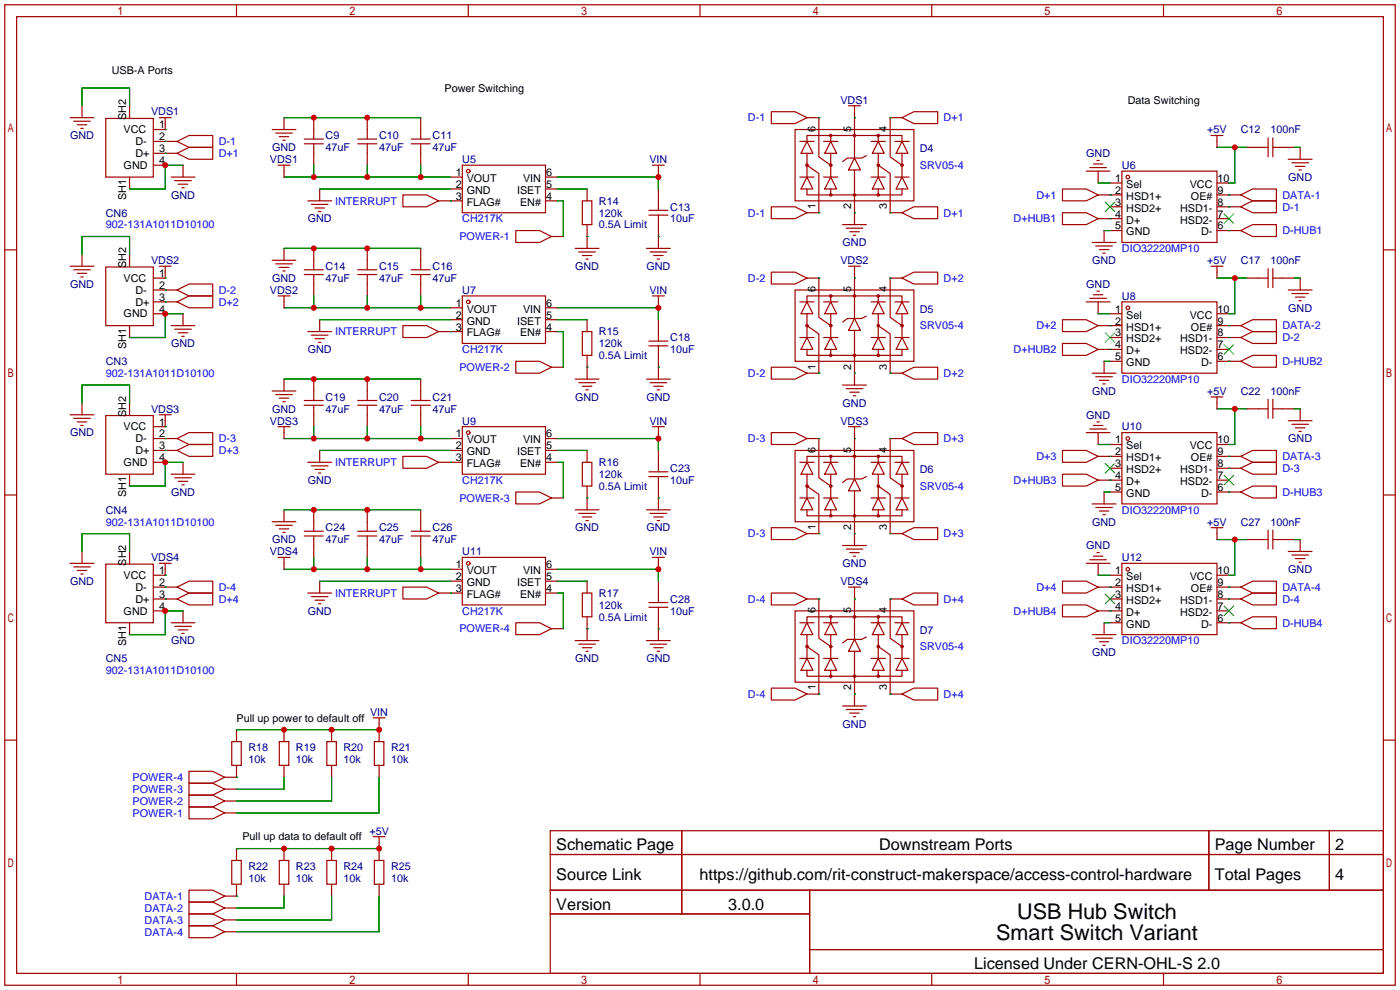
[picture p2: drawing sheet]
<svg xmlns="http://www.w3.org/2000/svg" width="299mm" height="212mm" viewBox="0 0 299 212" stroke-linecap="round" stroke-linejoin="round" font-family="sans-serif">
<g fill="none" stroke="#a10000" stroke-width=".25">
<path d="M1 1h297.2v209.6h-297.2zM3.6 3.6h292.1v204.4h-292.1zM50.5 1v2.6M100.1 1v2.6M149.6 1v2.6M199.1 1v2.6M248.7 1v2.6M15 25.1h5.1M15.7 25.9h3.6M16.5 26.7h2M17.3 27.4h.5M17.5 22.6v2.5"/>
<path d="M22.6 25.3h10.2v12.5h-10.2zM27.7 22.6v2.5M27.7 37.8v2.6M32.8 30.2h5M32.8 32.8h5M32.8 35.3h2.5M34 25.1h2.6M35.3 25.1v2.6h-2.5M36.6 37.8h5.1M37.3 38.6h3.6M37.8 30.2l2.6-1.2h5.1v2.5h-5.1zM37.8 32.8l2.6-1.3h5.1v2.5h-5.1z"/>
<path d="M38.1 39.4h2M39.1 35.3v2.5M58.2 27.7h5M58.9 28.4h3.6M59.4 35.3h2.6M59.7 29.2h2M60.5 30h.5M60.7 25.1v2.6M60.7 35.3v2.5M65 30.7h4.1M65 29.7h4.1M67.1 25.1v4.6"/>
<path d="M67.1 30.7v4.6M76.5 30.7h4M76.5 29.7h4M78.5 25.1v4.6M78.5 30.7v4.6M87.9 30.7h4M87.9 29.7h4M89.9 25.1v4.6M89.9 30.7v4.6M96.3 37.8h2.5M98.8 35.3h17.8v10.2h-17.8zM116.6 37.8h2.5"/>
<path d="M139.4 35.3h2.6M140.7 35.3v2.5M164.8 23.9h5.1l2.6 1.2-2.6 1.3h-5.1zM169.9 27.7h25.4v15.2h-25.4zM170.9 30.2h3.1M170.9 37.8h3.1M172.5 30.2l1.2 2.6h-2.5zM172.5 37.8l1.2 2.6h-2.5zM172.5 30.2v-1.2h20.3v1.2M172.5 35.3l2.5 1.8v8.4h-2.5M172.5 25.1h2.5v8.4l2.5 1.8M172.5 32.8v5"/>
<path d="M176 30.2h3.1M176 37.8h3.1M177.5 37.8l1.3 2.6h-2.5zM177.5 30.2l1.3 2.6h-2.5zM177.5 29v1.2M177.5 32.8v5M181.4 22.6h2.5M182.6 33.8l1.3 2.5h-2.5zM182.6 22.6v11.2M182.6 36.3v11.7M185.2 33.3l-1.1 .5h-3l-1 .7M186.2 30.2h3"/>
<path d="M186.2 37.8h3M187.7 37.8l1.3 2.6h-2.6zM187.7 30.2l1.3 2.6h-2.6zM187.7 35.3l2.5 1.8v8.4h2.6M187.7 29v1.2M187.7 32.8v5M191.3 30.2h3M191.3 37.8h3M192.8 30.2l1.3 2.6h-2.6zM192.8 37.8l1.3 2.6h-2.6zM192.8 25.1h-2.6v8.4l2.6 1.8M192.8 25.1l2.5-1.2h5.1v2.5h-5.1z"/>
<path d="M192.8 32.8v5M232.2 36.6h5M232.9 35.8h3.6M233.7 35.1h2M234.4 34.3h.5M234.7 36.6v2.5M237.2 39.1h2.6M239.8 36.6h20.3v15.2h-20.3zM258.8 29h2.6M260.1 39.1h2.5M260.1 29v2.5M266.4 31.5h4.6"/>
<path d="M271 29.5v4M272 29.5v4M272 31.5h4.6M275.3 34h5.1M276.1 34.8h3.6M276.9 35.6h2M277.6 36.3h.5M277.9 31.5v2.5M1 53.4h2.6M15 56.9h5.1M15.7 57.7h3.6M16.5 58.4h2"/>
<path d="M17.3 59.2h.5M17.5 54.4v2.5M22.6 57.1h10.2v12.5h-10.2zM27.7 54.4v2.5M34 56.9h2.6M35.3 56.9v2.5h-2.5M38.9 40.1h.5M58.2 55.6h5M58.9 56.4h3.6M59.7 57.2h2M60.5 57.9h.5M60.7 53.1v2.5"/>
<path d="M65 57.7h4.1M65 58.7h4.1M65.8 42.9h5.1M66.5 43.7h3.6M67.1 53.1v4.6M67.1 58.7v4.5M67.3 44.4h2M68.1 45.2h.5M68.3 40.4v2.5M76.5 57.7h4M76.5 58.7h4M78.5 53.1v4.6"/>
<path d="M78.5 58.7v4.5M86.1 41.7h5.1l2.5 1.2-2.5 1.3h-5.1zM87.9 57.7h4M87.9 58.7h4M89.9 53.1v4.6M89.9 58.7v4.5M93.7 42.9h5.1M96.3 40.4h2.5M110.2 49.3h5.1l2.6 1.2-2.6 1.3h-5.1zM116.6 40.4h2.5M116.6 42.9h2.5M117.9 50.5h2.5"/>
<path d="M122.9 53.1h5.1M123.7 53.8h3.6M124.5 42.9h2v5.1h-2zM124.5 54.6h2M125.2 55.4h.5M125.5 40.4v2.5M125.5 48v5.1M138.2 53.1h5.1M138.7 46h4M138.7 45h4M138.9 53.8h3.6M139.7 54.6h2"/>
<path d="M140.5 55.4h.5M140.7 40.4v4.6M140.7 46v7.1M164.8 44.2h5.1l2.6 1.3-2.6 1.2h-5.1zM164.8 58.2h5.1l2.6 1.2-2.6 1.3h-5.1zM172.5 40.4v1.3h20.3v-1.3M172.5 59.4h2.5v8.4l2.5 1.8M177.5 40.4v1.3M180.1 48h5.1M180.8 48.8h3.6M181.4 56.9h2.5M181.6 49.5h2"/>
<path d="M182.4 50.3h.5M182.6 56.9v11.2M187.7 40.4v1.3M192.8 45.5l2.5-1.3h5.1v2.5h-5.1zM192.8 59.4h-2.6v8.4l2.6 1.8M192.8 59.4l2.5-1.2h5.1v2.5h-5.1zM227.1 40.4h5.1l2.5 1.3-2.5 1.2h-5.1zM227.1 45.5h5.1l2.5 1.2-2.5 1.3h-5.1zM233.4 51.8h5.1M234.2 52.6h3.5M234.7 41.7h5.1M234.7 46.7h5.1"/>
<path d="M234.9 53.3h2.1M235.7 54.1h.5M236 49.3v2.5M237.2 44.2h2.6M237.2 49.3h2.6M258.8 56.9h2.6M260.1 41.7h5.1M260.1 44.2h5.1M260.1 46.7h2.5M260.1 49.3h5.1M260.1 56.9v2.5M265.2 41.7l2.5-1.3h5.1v2.5h-5.1z"/>
<path d="M265.2 44.2l2.5-1.3h5.1v2.6h-5.1zM265.2 49.3l2.5-1.3h5.1v2.5h-5.1zM266.4 59.4h4.6M271 57.4v4.1M272 59.4h4.6M272 57.4v4.1M277.9 59.4v2.6M295.7 53.4h2.5M27.7 69.6v2.5M32.8 62h5M32.8 64.5h5M32.8 67.1h2.5"/>
<path d="M36.6 69.6h5.1M37.3 70.4h3.6M37.8 62l2.6-1.3h5.1v2.5h-5.1zM37.8 64.5l2.6-1.3h5.1v2.6h-5.1zM38.1 71.1h2M38.9 71.9h.5M39.1 67.1v2.5M59.4 63.2h2.6M60.7 63.2v2.6M65.8 70.9h5.1M66.5 71.6h3.6M67.3 72.4h2"/>
<path d="M68.1 73.2h.5M68.3 68.3v2.6M86.1 69.6h5.1l2.5 1.3-2.5 1.2h-5.1zM93.7 70.9h5.1M96.3 65.8h2.5M96.3 68.3h2.5M98.8 63.2h17.8v10.2h-17.8zM110.2 77.2h5.1l2.6 1.3-2.6 1.3h-5.1zM116.6 65.8h2.5M116.6 68.3h2.5M116.6 70.9h2.5M117.9 78.5h2.5"/>
<path d="M124.5 70.9h2v5h-2zM125.5 68.3v2.6M125.5 75.9v5.1M138.7 73.9h4M138.7 72.9h4M139.4 63.2h2.6M140.7 63.2v2.6M140.7 68.3v4.6M140.7 73.9v7.1M164.8 78.5h5.1l2.6 1.3-2.6 1.2h-5.1zM169.9 62h25.4v15.2h-25.4zM170.9 64.5h3.1"/>
<path d="M170.9 72.1h3.1M172.5 64.5l1.2 2.6h-2.5zM172.5 72.1l1.2 2.6h-2.5zM172.5 64.5v-1.3h20.3v1.3M172.5 74.7v1.2h20.3v-1.2M172.5 69.6l2.5 1.8v8.4h-2.5M172.5 67.1v5M176 64.5h3.1M176 72.1h3.1M177.5 72.1l1.3 2.6h-2.5zM177.5 64.5l1.3 2.6h-2.5zM177.5 63.2v1.3"/>
<path d="M177.5 67.1v5M177.5 74.7v1.2M182.6 68.1l1.3 2.5h-2.5zM182.6 70.6v11.7M185.2 67.6l-1.1 .5h-3l-1 .7M186.2 64.5h3M186.2 72.1h3M187.7 72.1l1.3 2.6h-2.6zM187.7 64.5l1.3 2.6h-2.6zM187.7 69.6l2.5 1.8v8.4h2.6M187.7 63.2v1.3M187.7 67.1v5"/>
<path d="M187.7 74.7v1.2M191.3 64.5h3M191.3 72.1h3M192.8 64.5l1.3 2.6h-2.6zM192.8 72.1l1.3 2.6h-2.6zM192.8 79.8l2.5-1.3h5.1v2.5h-5.1zM192.8 67.1v5M227.1 68.3h5.1l2.5 1.3-2.5 1.3h-5.1zM227.1 73.4h5.1l2.5 1.3-2.5 1.2h-5.1zM232.2 64.5h5M232.9 63.8h3.6M233.4 79.8h5.1"/>
<path d="M233.7 63h2M234.4 62.2h.5M234.7 69.6h5.1M234.7 64.5v2.6M234.7 74.7h5.1M236 77.2v2.6M237.2 67.1h2.6M237.2 72.1h2.6M237.2 77.2h2.6M239.8 64.5h20.3v15.3h-20.3zM260.1 67.1h2.5M260.1 69.6h5.1"/>
<path d="M260.1 72.1h5.1M260.1 74.7h2.5M260.1 77.2h5.1M265.2 69.6l2.5-1.3h5.1v2.6h-5.1zM265.2 72.1l2.5-1.2h5.1v2.5h-5.1zM265.2 77.2l2.5-1.3h5.1v2.6h-5.1zM275.3 62h5.1M276.1 62.7h3.6M276.9 63.5h2M277.6 64.3h.5M15 88.6h5.1M15.7 89.4h3.6"/>
<path d="M16.5 90.2h2M17.3 90.9h.5M17.5 86.1v2.5M22.6 88.8h10.2v12.5h-10.2zM27.7 86.1v2.5M32.8 93.7h5M32.8 96.3h5M32.8 98.8h2.5M34 88.6h2.6M35.3 88.6v2.6h-2.5M37.8 93.7l2.6-1.2h5.1v2.5h-5.1zM37.8 96.3l2.6-1.3h5.1v2.5h-5.1z"/>
<path d="M39.1 98.8v2.5M58.2 83.6h5M58.9 84.3h3.6M59.4 91.2h2.6M59.7 85.1h2M60.5 85.9h.5M60.7 81v2.6M60.7 91.2v2.5M65 86.6h4.1M65 85.6h4.1M65.8 98.8h5.1M66.5 99.6h3.6"/>
<path d="M67.1 81v4.6M67.1 86.6v4.6M68.3 96.3v2.5M76.5 86.6h4M76.5 85.6h4M78.5 81v4.6M78.5 86.6v4.6M86.1 97.5h5.1l2.5 1.3-2.5 1.3h-5.1zM87.9 86.6h4M87.9 85.6h4M89.9 81v4.6M89.9 86.6v4.6"/>
<path d="M93.7 98.8h5.1M96.3 93.7h2.5M96.3 96.3h2.5M98.8 91.2h17.8v10.1h-17.8zM116.6 93.7h2.5M116.6 96.3h2.5M116.6 98.8h2.5M122.9 81h5.1M123.7 81.8h3.6M124.5 98.8h2v5.1h-2zM124.5 82.5h2M125.2 83.3h.5"/>
<path d="M125.5 96.3v2.5M138.2 81h5.1M138.9 81.8h3.6M139.4 91.2h2.6M139.7 82.5h2M140.5 83.3h.5M140.7 91.2v2.5M140.7 96.3v4.5M164.8 92.5h5.1l2.6 1.2-2.6 1.3h-5.1zM169.9 96.3h25.4v15.2h-25.4zM170.9 98.8h3.1M172.5 98.8l1.2 2.5h-2.5z"/>
<path d="M172.5 98.8v-1.3h20.3v1.3M172.5 93.7h2.5v8.4l2.5 1.8M176 98.8h3.1M177.5 98.8l1.3 2.5h-2.5zM177.5 97.5v1.3M180.1 82.3h5.1M180.8 83.1h3.6M181.4 91.2h2.5M181.6 83.8h2M182.4 84.6h.5M182.6 91.2v11.2M186.2 98.8h3"/>
<path d="M187.7 98.8l1.3 2.5h-2.6zM187.7 97.5v1.3M191.3 98.8h3M192.8 98.8l1.3 2.5h-2.6zM192.8 93.7h-2.6v8.4l2.6 1.8M192.8 93.7l2.5-1.2h5.1v2.5h-5.1zM227.1 96.3h5.1l2.5 1.2-2.5 1.3h-5.1zM232.2 92.5h5M232.9 91.7h3.6M233.7 90.9h2M234.2 80.5h3.5M234.4 90.2h.5"/>
<path d="M234.7 92.5v2.5M234.7 97.5h5.1M234.9 81.3h2.1M235.7 82h.5M237.2 95h2.6M239.8 92.5h20.3v15.2h-20.3zM258.8 84.8h2.6M260.1 95h2.5M260.1 97.5h5.1M260.1 84.8v2.6M265.2 97.5l2.5-1.2h5.1v2.5h-5.1zM266.4 87.4h4.6"/>
<path d="M271 85.3v4.1M272 85.3v4.1M272 87.4h4.6M275.3 89.9h5.1M276.1 90.7h3.6M276.9 91.4h2M277.6 92.2h.5M277.9 87.4v2.5M1 105.8h2.6M17.5 117.9v2.5M27.7 101.3v2.6M27.7 117.9v2.5"/>
<path d="M36.6 101.3h5.1M37.3 102.1h3.6M38.1 102.9h2M38.9 103.6h.5M58.2 111.5h5M58.9 112.3h3.6M59.4 119.1h2.6M59.7 113h2M60.5 113.8h.5M60.7 109v2.5M60.7 119.1v2.6M65 114.6h4.1"/>
<path d="M65 113.5h4.1M67.1 109v4.5M67.1 114.6v4.5M67.3 100.3h2M68.1 101.1h.5M76.5 114.6h4M76.5 113.5h4M78.5 109v4.5M78.5 114.6v4.5M87.9 114.6h4M87.9 113.5h4M89.9 109v4.5"/>
<path d="M89.9 114.6v4.5M98.8 119.1h17.8v10.2h-17.8zM110.2 105.2h5.1l2.6 1.2-2.6 1.3h-5.1zM117.9 106.4h2.5M122.9 109h5.1M123.7 109.7h3.6M124.5 110.5h2M125.2 111.3h.5M125.5 103.9v5.1M138.2 109h5.1M138.7 101.9h4M138.7 100.8h4"/>
<path d="M138.9 109.7h3.6M139.4 119.1h2.6M139.7 110.5h2M140.5 111.3h.5M140.7 101.9v7.1M140.7 119.1v2.6M164.8 112.8h5.1l2.6 1.2-2.6 1.3h-5.1zM170.9 106.4h3.1M172.5 106.4l1.2 2.6h-2.5zM172.5 109v1.2h20.3v-1.2M172.5 103.9l2.5 1.8v8.3h-2.5M172.5 101.3v5.1"/>
<path d="M176 106.4h3.1M177.5 106.4l1.3 2.6h-2.5zM177.5 101.3v5.1M177.5 109v1.2M180.1 116.6h5.1M180.8 117.3h3.6M181.6 118.1h2M182.4 118.9h.5M182.6 102.4l1.3 2.5h-2.5zM182.6 104.9v11.7M185.2 101.9l-1.1 .5h-3l-1 .7M186.2 106.4h3"/>
<path d="M187.7 106.4l1.3 2.6h-2.6zM187.7 103.9l2.5 1.8v8.3h2.6M187.7 101.3v5.1M187.7 109v1.2M191.3 106.4h3M192.8 106.4l1.3 2.6h-2.6zM192.8 114l2.5-1.2h5.1v2.5h-5.1zM192.8 101.3v5.1M227.1 101.3h5.1l2.5 1.3-2.5 1.3h-5.1zM232.9 119.6h3.6M233.4 107.7h5.1M233.7 118.9h2"/>
<path d="M234.2 108.5h3.5M234.4 118.1h.5M234.7 102.6h5.1M234.9 109.2h2.1M235.7 110h.5M236 105.2v2.5M237.2 100.1h2.6M237.2 105.2h2.6M258.8 112.8h2.6M260.1 100.1h5.1M260.1 102.6h2.5M260.1 105.2h5.1"/>
<path d="M260.1 112.8v2.5M265.2 100.1l2.5-1.3h5.1v2.5h-5.1zM265.2 105.2l2.5-1.3h5.1v2.5h-5.1zM266.4 115.3h4.6M271 113.3v4M272 113.3v4M272 115.3h4.6M275.3 117.9h5.1M276.1 118.6h3.6M276.9 119.4h2M277.9 115.3v2.6M295.7 105.8h2.5"/>
<path d="M15 120.4h5.1M15.7 121.2h3.6M16.5 121.9h2M17.3 122.7h.5M22.6 120.6h10.2v12.5h-10.2zM27.7 133.1v2.5M32.8 125.5h5M32.8 128h5M32.8 130.6h2.5M34 120.4h2.6M35.3 120.4v2.5h-2.5M36.6 133.1h5.1"/>
<path d="M37.3 133.9h3.6M37.8 125.5l2.6-1.3h5.1v2.5h-5.1zM37.8 128l2.6-1.3h5.1v2.6h-5.1zM38.1 134.6h2M38.9 135.4h.5M39.1 130.6v2.5M65.8 126.7h5.1M66.5 127.5h3.6M67.3 128.3h2M68.1 129h.5M68.3 124.2v2.5M86.1 125.5h5.1l2.5 1.2-2.5 1.3h-5.1z"/>
<path d="M93.7 126.7h5.1M96.3 121.7h2.5M96.3 124.2h2.5M110.2 133.1h5.1l2.6 1.3-2.6 1.2h-5.1zM116.6 121.7h2.5M116.6 124.2h2.5M116.6 126.7h2.5M117.9 134.4h2.5M122.9 136.9h5.1M123.7 137.7h3.6M124.5 126.7h2v5.1h-2zM124.5 138.4h2"/>
<path d="M125.2 139.2h.5M125.5 124.2v2.5M125.5 131.8v5.1M138.2 136.9h5.1M138.7 129.8h4M138.7 128.8h4M138.9 137.7h3.6M139.7 138.4h2M140.5 139.2h.5M140.7 124.2v4.6M140.7 129.8v7.1M164.8 126.7h5.1l2.6 1.3-2.6 1.3h-5.1z"/>
<path d="M169.9 130.6h25.4v15.2h-25.4zM170.9 133.1h3.1M172.5 133.1l1.2 2.5h-2.5zM172.5 133.1v-1.3h20.3v1.3M172.5 138.2l2.5 1.8v8.3h-2.5M172.5 128h2.5v8.4l2.5 1.8M172.5 135.6v5.1M176 133.1h3.1M177.5 133.1l1.3 2.5h-2.5zM177.5 131.8v1.3M177.5 135.6v5.1M181.4 125.5h2.5"/>
<path d="M182.6 136.7l1.3 2.5h-2.5zM182.6 125.5v11.2M182.6 139.2v11.7M185.2 136.1l-1.1 .6h-3l-1 .7M186.2 133.1h3M187.7 133.1l1.3 2.5h-2.6zM187.7 138.2l2.5 1.8v8.3h2.6M187.7 131.8v1.3M187.7 135.6v5.1M191.3 133.1h3M192.8 133.1l1.3 2.5h-2.6zM192.8 128h-2.6v8.4l2.6 1.8"/>
<path d="M192.8 128l2.5-1.3h5.1v2.6h-5.1zM192.8 135.6v5.1M227.1 124.2h5.1l2.5 1.3-2.5 1.2h-5.1zM227.1 129.3h5.1l2.5 1.3-2.5 1.2h-5.1zM232.2 120.4h5M233.4 135.6h5.1M234.2 136.4h3.5M234.7 125.5h5.1M234.7 130.6h5.1M234.7 120.4v2.5M234.9 137.2h2.1M235.7 137.9h.5"/>
<path d="M236 133.1v2.5M237.2 128h2.6M237.2 122.9h2.6M237.2 133.1h2.6M239.8 120.4h20.3v15.2h-20.3zM260.1 125.5h5.1M260.1 128h5.1M260.1 122.9h2.5M260.1 130.6h2.5M260.1 133.1h5.1M265.2 125.5l2.5-1.3h5.1v2.5h-5.1zM265.2 128l2.5-1.3h5.1v2.6h-5.1z"/>
<path d="M265.2 133.1l2.5-1.3h5.1v2.6h-5.1zM277.6 120.1h.5M1 158.2h2.6M49.5 158.5h2.1v5.1h-2.1zM50.5 156v2.5M59.7 158.5h2v5.1h-2zM60.7 156v2.5M69.8 158.5h2.1v5.1h-2.1zM70.9 156v2.5M79.8 153.4h2.5M80 158.5h2v5.1h-2zM81 153.4v5.1"/>
<path d="M164.8 147.1h5.1l2.6 1.2-2.6 1.3h-5.1zM170.9 140.7h3.1M172.5 140.7l1.2 2.6h-2.5zM172.5 143.3v1.2h20.3v-1.2M176 140.7h3.1M177.5 140.7l1.3 2.6h-2.5zM177.5 143.3v1.2M180.1 150.9h5.1M180.8 151.6h3.6M181.6 152.4h2M182.4 153.2h.5M186.2 140.7h3"/>
<path d="M187.7 140.7l1.3 2.6h-2.6zM187.7 143.3v1.2M191.3 140.7h3M192.8 140.7l1.3 2.6h-2.6zM192.8 148.3l2.5-1.2h5.1v2.5h-5.1zM295.7 158.2h2.5M40.4 164.8h5.1l2.5 1.3-2.5 1.3h-5.1zM40.4 167.4h5.1l2.5 1.3-2.5 1.2h-5.1zM40.4 169.9h5.1l2.5 1.3-2.5 1.3h-5.1zM40.4 172.5h5.1l2.5 1.2-2.5 1.3h-5.1zM48 168.7h2.5M48 171.2h2.5"/>
<path d="M48 173.7h2.5M50.5 163.6v2.5h-2.5M60.7 163.6v2.5M70.9 163.6v2.5M79.8 178.8h2.5M81 163.6v2.5M81 178.8v5.1M117.6 177.5h178.1v30.5h-178.1zM145.7 177.5v17.8M258.4 177.5v12.7M284.1 177.5v12.7M40.4 190.2h5.1l2.5 1.3-2.5 1.3h-5.1z"/>
<path d="M40.4 192.8h5.1l2.5 1.3-2.5 1.2h-5.1zM40.4 195.3h5.1l2.5 1.3-2.5 1.3h-5.1zM40.4 197.9h5.1l2.5 1.2-2.5 1.3h-5.1zM48 194.1h2.5M48 196.6h2.5M48 199.1h2.5M49.5 183.9h2.1v5.1h-2.1zM50.5 181.4v2.5M50.5 189v2.5h-2.5M59.7 183.9h2v5.1h-2zM60.7 181.4v2.5M60.7 189v2.5"/>
<path d="M69.8 183.9h2.1v5.1h-2.1zM70.9 181.4v2.5M70.9 189v2.5M80 183.9h2v5.1h-2zM81 189v2.5M117.6 182.6h178.1M117.6 190.2h178.1M117.6 195.3h55.4M173 190.2v17.8M50.5 208v2.6M100.1 208v2.6M149.6 208v2.6"/>
<path d="M173 202.9h122.7M199.1 208v2.6M248.7 208v2.6"/>
<circle cx="100.1" cy="36.6" r=".38"/>
<circle cx="172.5" cy="35.3" r=".25"/>
<circle cx="177.5" cy="29" r=".25"/>
<circle cx="177.5" cy="35.3" r=".25"/>
<circle cx="182.6" cy="29" r=".25"/>
<circle cx="187.7" cy="29" r=".25"/>
<circle cx="187.7" cy="35.3" r=".25"/>
<circle cx="192.8" cy="35.3" r=".25"/>
<circle cx="241" cy="37.8" r=".38"/>
<circle cx="177.5" cy="41.7" r=".25"/>
<circle cx="182.6" cy="41.7" r=".25"/>
<circle cx="187.7" cy="41.7" r=".25"/>
<circle cx="100.1" cy="64.5" r=".38"/>
<circle cx="172.5" cy="69.6" r=".25"/>
<circle cx="177.5" cy="63.2" r=".25"/>
<circle cx="177.5" cy="69.6" r=".25"/>
<circle cx="177.5" cy="75.9" r=".25"/>
<circle cx="182.6" cy="75.9" r=".25"/>
<circle cx="182.6" cy="63.2" r=".25"/>
<circle cx="187.7" cy="69.6" r=".25"/>
<circle cx="187.7" cy="75.9" r=".25"/>
<circle cx="187.7" cy="63.2" r=".25"/>
<circle cx="192.8" cy="69.6" r=".25"/>
<circle cx="241" cy="65.8" r=".38"/>
<circle cx="100.1" cy="92.5" r=".38"/>
<circle cx="177.5" cy="97.5" r=".25"/>
<circle cx="182.6" cy="97.5" r=".25"/>
<circle cx="187.7" cy="97.5" r=".25"/>
<circle cx="241" cy="93.7" r=".38"/>
<circle cx="172.5" cy="103.9" r=".25"/>
<circle cx="177.5" cy="110.2" r=".25"/>
<circle cx="177.5" cy="103.9" r=".25"/>
<circle cx="182.6" cy="110.2" r=".25"/>
<circle cx="187.7" cy="110.2" r=".25"/>
<circle cx="187.7" cy="103.9" r=".25"/>
<circle cx="192.8" cy="103.9" r=".25"/>
<circle cx="100.1" cy="120.4" r=".38"/>
<circle cx="172.5" cy="138.2" r=".25"/>
<circle cx="177.5" cy="131.8" r=".25"/>
<circle cx="177.5" cy="138.2" r=".25"/>
<circle cx="182.6" cy="131.8" r=".25"/>
<circle cx="187.7" cy="131.8" r=".25"/>
<circle cx="187.7" cy="138.2" r=".25"/>
<circle cx="192.8" cy="138.2" r=".25"/>
<circle cx="241" cy="121.7" r=".38"/>
<circle cx="177.5" cy="144.5" r=".25"/>
<circle cx="182.6" cy="144.5" r=".25"/>
<circle cx="187.7" cy="144.5" r=".25"/>
</g>
<g fill="none" stroke="#008700" stroke-width=".25">
<path d="M17.5 22.6v-3.8h10.2v3.8M35.3 30.2h.1M35.3 32.8h.1M35.3 27.7h.1M39.1 35.3h-3.8v5.1h-7.6M60.7 37.8h35.6M60.7 25.1h29.2M67.1 35.3v2.5M78.5 35.3v2.5M89.9 35.3v2.5M119.1 37.8h21.6v2.6M175 25.1h.1"/>
<path d="M182.6 25.1h.1M190.2 25.1h.1M234.7 39.1h2.5M260.1 31.5h6.3M263.9 31.5v7.6h-1.3M276.6 31.5h1.3M17.5 54.4v-3.9h10.2v3.9M35.3 59.4h.1M60.7 53.1h29.2M68.3 40.4h28M96.3 42.9h.1M119.1 40.4h6.4"/>
<path d="M119.1 42.9h1.3v7.6M125.5 50.5h.1M140.7 50.5h.1M175 45.5h.1M175 59.4h.1M182.6 45.5h.1M182.6 59.4h.1M190.2 45.5h.1M190.2 59.4h.1M236 49.3h1.2M237.2 46.7h.1M237.2 41.7h.1"/>
<path d="M260.1 59.4h6.3M262.6 41.7h.1M262.6 44.2h.1M262.6 49.3h.1M263.9 59.4v7.7h-1.3M276.6 59.4h1.3M35.3 62h.1M35.3 64.5h.1M39.1 67.1h-3.8v5h-7.6M60.7 65.8h35.6M67.1 63.2v2.6M68.3 68.3h28"/>
<path d="M78.5 63.2v2.6M89.9 63.2v2.6M96.3 70.9h.1M119.1 65.8h21.6v2.5M119.1 70.9h1.3v7.6M119.1 68.3h6.4M125.5 78.5h.1M140.7 78.5h.1M175 79.8h.1M182.6 79.8h.1M190.2 79.8h.1M234.7 67.1h2.5"/>
<path d="M236 77.2h1.2M237.2 74.7h.1M237.2 69.6h.1M262.6 69.6h.1M262.6 72.1h.1M262.6 77.2h.1M17.5 86.1v-3.8h10.2v3.8M35.3 93.7h.1M35.3 96.3h.1M35.3 91.2h.1M39.1 98.8h-3.8v5.1h-7.6M60.7 93.7h35.6"/>
<path d="M60.7 81h29.2M67.1 91.2v2.5M68.3 96.3h28M78.5 91.2v2.5M89.9 91.2v2.5M96.3 98.8h.1M119.1 93.7h21.6v2.6M119.1 98.8h1.3v7.6M119.1 96.3h6.4M175 93.7h.1M182.6 93.7h.1M190.2 93.7h.1"/>
<path d="M234.7 95h2.5M237.2 97.5h.1M260.1 87.4h6.3M262.6 97.5h.1M263.9 87.4v7.6h-1.3M276.6 87.4h1.3M17.5 117.9v-3.9h10.2v3.9M60.7 109h29.2M67.1 119.1v2.6M78.5 119.1v2.6M89.9 119.1v2.6M125.5 106.4h.1"/>
<path d="M140.7 106.4h.1M175 114h.1M182.6 114h.1M190.2 114h.1M236 105.2h1.2M237.2 102.6h.1M260.1 115.3h6.3M262.6 100.1h.1M262.6 105.2h.1M263.9 115.3v7.6h-1.3M276.6 115.3h1.3M35.3 125.5h.1"/>
<path d="M35.3 128h.1M35.3 122.9h.1M39.1 130.6h-3.8v5h-7.6M60.7 121.7h35.6M68.3 124.2h28M96.3 126.7h.1M119.1 121.7h21.6v2.5M119.1 126.7h1.3v7.7M119.1 124.2h6.4M125.5 134.4h.1M140.7 134.4h.1M175 128h.1"/>
<path d="M182.6 128h.1M190.2 128h.1M234.7 122.9h2.5M236 133.1h1.2M237.2 130.6h.1M237.2 125.5h.1M262.6 125.5h.1M262.6 128h.1M262.6 133.1h.1M50.5 156h30.5M175 148.3h.1M182.6 148.3h.1"/>
<path d="M190.2 148.3h.1M50.5 166.1h.1M60.7 166.1v2.6h-10.2M70.9 166.1v5.1h-20.4M81 166.1v7.6h-30.5M50.5 191.5h.1M50.5 181.4h30.5M60.7 191.5v2.6h-10.2M70.9 191.5v5.1h-20.4M81 191.5v7.6h-30.5"/>
</g>
<g fill="none" stroke="#3c3" stroke-width=".25">
<path d="M236.2 43.2l2.1 2M238.3 43.2l-2.1 2M261.6 45.7l2.1 2.1M263.7 45.7l-2.1 2.1M236.2 71.1l2.1 2.1M238.3 71.1l-2.1 2.1M261.6 73.7l2.1 2M263.7 73.7l-2.1 2M236.2 99.1l2.1 2M238.3 99.1l-2.1 2M261.6 101.6l2.1 2M263.7 101.6l-2.1 2"/>
<path d="M236.2 127l2.1 2M238.3 127l-2.1 2M261.6 129.5l2.1 2.1M263.7 129.5l-2.1 2.1"/>
</g>
<g fill="#c00">
<circle cx="140.7" cy="37.8" r=".63"/>
<circle cx="67.1" cy="37.8" r=".63"/>
<circle cx="78.5" cy="37.8" r=".63"/>
<circle cx="89.9" cy="37.8" r=".63"/>
<circle cx="67.1" cy="25.1" r=".63"/>
<circle cx="78.5" cy="25.1" r=".63"/>
<circle cx="35.3" cy="35.3" r=".63"/>
<circle cx="35.3" cy="67.1" r=".63"/>
<circle cx="35.3" cy="98.8" r=".63"/>
<circle cx="35.3" cy="130.6" r=".63"/>
<circle cx="140.7" cy="65.8" r=".63"/>
<circle cx="67.1" cy="65.8" r=".63"/>
<circle cx="78.5" cy="65.8" r=".63"/>
<circle cx="89.9" cy="65.8" r=".63"/>
<circle cx="67.1" cy="53.1" r=".63"/>
<circle cx="78.5" cy="53.1" r=".63"/>
<circle cx="140.7" cy="93.7" r=".63"/>
<circle cx="67.1" cy="93.7" r=".63"/>
<circle cx="78.5" cy="93.7" r=".63"/>
<circle cx="89.9" cy="93.7" r=".63"/>
<circle cx="67.1" cy="81" r=".63"/>
<circle cx="78.5" cy="81" r=".63"/>
<circle cx="140.7" cy="121.7" r=".63"/>
<circle cx="67.1" cy="121.7" r=".63"/>
<circle cx="78.5" cy="121.7" r=".63"/>
<circle cx="89.9" cy="121.7" r=".63"/>
<circle cx="67.1" cy="109" r=".63"/>
<circle cx="78.5" cy="109" r=".63"/>
<circle cx="263.9" cy="31.5" r=".63"/>
<circle cx="263.9" cy="59.4" r=".63"/>
<circle cx="263.9" cy="87.4" r=".63"/>
<circle cx="263.9" cy="115.3" r=".63"/>
<circle cx="70.9" cy="156" r=".63"/>
<circle cx="81" cy="156" r=".63"/>
<circle cx="60.7" cy="156" r=".63"/>
<circle cx="60.7" cy="181.4" r=".63"/>
<circle cx="70.9" cy="181.4" r=".63"/>
<circle cx="81" cy="181.4" r=".63"/>
</g>
<g font-size="4.6">
<text x="217.4" y="196.3">USB Hub Switch</text>
<text x="212.9" y="200.9">Smart Switch Variant</text>
</g>
<g font-size="3.5">
<text x="118.9" y="181.8">Schematic Page</text>
<text x="187.9" y="181.8">Downstream Ports</text>
<text x="259.6" y="181.8">Page Number</text>
<text x="285.4" y="181.8">2</text>
<text x="118.9" y="188.1">Source Link</text>
<text x="149.5" y="188.1">https://github.com/rit-construct-makerspace/access-control-hardware</text>
<text x="259.6" y="188.1">Total Pages</text>
<text x="285.4" y="188.1">4</text>
<text x="118.9" y="194.5">Version</text>
<text x="155.6" y="194.5">3.0.0</text>
<text x="208.2" y="207.2">Licensed Under CERN-OHL-S 2.0</text>
</g>
<g font-size="2.3">
<text x="23.9" y="15.8">USB-A Ports</text>
<text x="95" y="19.6">Power Switching</text>
<text x="241" y="22.1">Data Switching</text>
<text x="26.4" y="28.5">VCC</text>
<text x="27" y="25.6" transform="rotate(-90 27 25.6)">SH2</text>
<text x="34" y="27.5">1</text>
<text x="34" y="30">2</text>
<text x="174.3" y="28.2" transform="rotate(-90 174.3 28.2)">6</text>
<text x="181.9" y="28.2" transform="rotate(-90 181.9 28.2)">5</text>
<text x="189.5" y="28.2" transform="rotate(-90 189.5 28.2)">4</text>
<text x="29" y="31">D-</text>
<text x="29" y="33.6">D+</text>
<text x="34" y="32.5">3</text>
<text x="34" y="35.1">4</text>
<text x="26.4" y="36.1">GND</text>
<text x="97.4" y="37.6">1</text>
<text x="97.4" y="40.2">2</text>
<text x="99.7" y="38.9">VOUT</text>
<text x="99.7" y="41.4">GND</text>
<text x="110.5" y="41.4">ISET</text>
<text x="111.8" y="38.9">VIN</text>
<text x="116.7" y="40.2">5</text>
<text x="116.7" y="37.6">6</text>
<text x="238.4" y="38.9">1</text>
<text x="238.4" y="41.4">2</text>
<text x="240.7" y="40.2">Sel</text>
<text x="254.3" y="40.2">VCC</text>
<text x="260.2" y="41.4">9</text>
<text x="260.2" y="38.9">10</text>
<text x="27" y="42.8" transform="rotate(-90 27 42.8)">SH1</text>
<text x="97.4" y="42.7">3</text>
<text x="99.7" y="44">FLAG#</text>
<text x="111.2" y="44">EN#</text>
<text x="116.7" y="42.7">4</text>
<text x="174.3" y="44.7" transform="rotate(-90 174.3 44.7)">1</text>
<text x="181.9" y="44.7" transform="rotate(-90 181.9 44.7)">2</text>
<text x="189.5" y="44.7" transform="rotate(-90 189.5 44.7)">3</text>
<text x="238.4" y="44">3</text>
<text x="238.4" y="46.5">4</text>
<text x="240.7" y="42.7">HSD1+</text>
<text x="240.7" y="45.2">HSD2+</text>
<text x="240.7" y="47.8">D+</text>
<text x="252.2" y="47.8">HSD2-</text>
<text x="252.2" y="45.2">HSD1-</text>
<text x="254.5" y="42.7">OE#</text>
<text x="260.2" y="46.5">7</text>
<text x="260.2" y="44">8</text>
<text x="238.4" y="49">5</text>
<text x="240.7" y="50.3">GND</text>
<text x="256.7" y="50.3">D-</text>
<text x="260.2" y="49">6</text>
<text x="27" y="57.4" transform="rotate(-90 27 57.4)">SH2</text>
<text x="34" y="59.2">1</text>
<text x="26.4" y="60.2">VCC</text>
<text x="29" y="62.8">D-</text>
<text x="29" y="65.3">D+</text>
<text x="34" y="61.7">2</text>
<text x="34" y="64.3">3</text>
<text x="97.4" y="65.6">1</text>
<text x="116.7" y="65.6">6</text>
<text x="174.3" y="62.5" transform="rotate(-90 174.3 62.5)">6</text>
<text x="181.9" y="62.5" transform="rotate(-90 181.9 62.5)">5</text>
<text x="189.5" y="62.5" transform="rotate(-90 189.5 62.5)">4</text>
<text x="26.4" y="67.8">GND</text>
<text x="34" y="66.8">4</text>
<text x="97.4" y="68.1">2</text>
<text x="97.4" y="70.6">3</text>
<text x="99.7" y="66.8">VOUT</text>
<text x="99.7" y="69.4">GND</text>
<text x="99.7" y="71.9">FLAG#</text>
<text x="110.5" y="69.4">ISET</text>
<text x="111.2" y="71.9">EN#</text>
<text x="111.8" y="66.8">VIN</text>
<text x="116.7" y="70.6">4</text>
<text x="116.7" y="68.1">5</text>
<text x="238.4" y="66.8">1</text>
<text x="238.4" y="69.4">2</text>
<text x="238.4" y="71.9">3</text>
<text x="240.7" y="68.1">Sel</text>
<text x="240.7" y="70.6">HSD1+</text>
<text x="254.3" y="68.1">VCC</text>
<text x="254.5" y="70.6">OE#</text>
<text x="260.2" y="71.9">8</text>
<text x="260.2" y="69.4">9</text>
<text x="260.2" y="66.8">10</text>
<text x="27" y="74.6" transform="rotate(-90 27 74.6)">SH1</text>
<text x="238.4" y="74.4">4</text>
<text x="238.4" y="77">5</text>
<text x="240.7" y="73.2">HSD2+</text>
<text x="240.7" y="75.7">D+</text>
<text x="252.2" y="75.7">HSD2-</text>
<text x="252.2" y="73.2">HSD1-</text>
<text x="260.2" y="77">6</text>
<text x="260.2" y="74.4">7</text>
<text x="174.3" y="79" transform="rotate(-90 174.3 79)">1</text>
<text x="181.9" y="79" transform="rotate(-90 181.9 79)">2</text>
<text x="189.5" y="79" transform="rotate(-90 189.5 79)">3</text>
<text x="240.7" y="78.3">GND</text>
<text x="256.7" y="78.3">D-</text>
<text x="27" y="89.1" transform="rotate(-90 27 89.1)">SH2</text>
<text x="26.4" y="92">VCC</text>
<text x="29" y="94.5">D-</text>
<text x="34" y="91">1</text>
<text x="34" y="93.5">2</text>
<text x="97.4" y="93.5">1</text>
<text x="99.7" y="94.8">VOUT</text>
<text x="111.8" y="94.8">VIN</text>
<text x="116.7" y="93.5">6</text>
<text x="238.4" y="94.8">1</text>
<text x="260.2" y="94.8">10</text>
<text x="26.4" y="99.6">GND</text>
<text x="29" y="97.1">D+</text>
<text x="34" y="96">3</text>
<text x="34" y="98.6">4</text>
<text x="97.4" y="96">2</text>
<text x="97.4" y="98.6">3</text>
<text x="99.7" y="97.3">GND</text>
<text x="99.7" y="99.8">FLAG#</text>
<text x="110.5" y="97.3">ISET</text>
<text x="111.2" y="99.8">EN#</text>
<text x="116.7" y="98.6">4</text>
<text x="116.7" y="96">5</text>
<text x="174.3" y="96.8" transform="rotate(-90 174.3 96.8)">6</text>
<text x="181.9" y="96.8" transform="rotate(-90 181.9 96.8)">5</text>
<text x="189.5" y="96.8" transform="rotate(-90 189.5 96.8)">4</text>
<text x="238.4" y="97.3">2</text>
<text x="238.4" y="99.8">3</text>
<text x="240.7" y="96">Sel</text>
<text x="240.7" y="98.6">HSD1+</text>
<text x="240.7" y="101.1">HSD2+</text>
<text x="252.2" y="101.1">HSD1-</text>
<text x="254.3" y="96">VCC</text>
<text x="254.5" y="98.6">OE#</text>
<text x="260.2" y="99.8">8</text>
<text x="260.2" y="97.3">9</text>
<text x="27" y="106.3" transform="rotate(-90 27 106.3)">SH1</text>
<text x="238.4" y="102.4">4</text>
<text x="238.4" y="104.9">5</text>
<text x="240.7" y="103.7">D+</text>
<text x="240.7" y="106.2">GND</text>
<text x="252.2" y="103.7">HSD2-</text>
<text x="256.7" y="106.2">D-</text>
<text x="260.2" y="104.9">6</text>
<text x="260.2" y="102.4">7</text>
<text x="174.3" y="113.3" transform="rotate(-90 174.3 113.3)">1</text>
<text x="181.9" y="113.3" transform="rotate(-90 181.9 113.3)">2</text>
<text x="189.5" y="113.3" transform="rotate(-90 189.5 113.3)">3</text>
<text x="26.4" y="123.7">VCC</text>
<text x="27" y="120.9" transform="rotate(-90 27 120.9)">SH2</text>
<text x="34" y="122.7">1</text>
<text x="34" y="125.2">2</text>
<text x="97.4" y="121.4">1</text>
<text x="97.4" y="124">2</text>
<text x="99.7" y="122.7">VOUT</text>
<text x="99.7" y="125.2">GND</text>
<text x="110.5" y="125.2">ISET</text>
<text x="111.8" y="122.7">VIN</text>
<text x="116.7" y="124">5</text>
<text x="116.7" y="121.4">6</text>
<text x="238.4" y="122.7">1</text>
<text x="238.4" y="125.2">2</text>
<text x="240.7" y="124">Sel</text>
<text x="254.3" y="124">VCC</text>
<text x="260.2" y="125.2">9</text>
<text x="260.2" y="122.7">10</text>
<text x="26.4" y="131.3">GND</text>
<text x="29" y="126.3">D-</text>
<text x="29" y="128.8">D+</text>
<text x="34" y="127.8">3</text>
<text x="34" y="130.3">4</text>
<text x="97.4" y="126.5">3</text>
<text x="99.7" y="127.8">FLAG#</text>
<text x="111.2" y="127.8">EN#</text>
<text x="116.7" y="126.5">4</text>
<text x="174.3" y="131" transform="rotate(-90 174.3 131)">6</text>
<text x="181.9" y="131" transform="rotate(-90 181.9 131)">5</text>
<text x="189.5" y="131" transform="rotate(-90 189.5 131)">4</text>
<text x="238.4" y="127.8">3</text>
<text x="238.4" y="130.3">4</text>
<text x="240.7" y="126.5">HSD1+</text>
<text x="240.7" y="129.1">HSD2+</text>
<text x="240.7" y="131.6">D+</text>
<text x="252.2" y="131.6">HSD2-</text>
<text x="252.2" y="129.1">HSD1-</text>
<text x="254.5" y="126.5">OE#</text>
<text x="260.2" y="130.3">7</text>
<text x="260.2" y="127.8">8</text>
<text x="238.4" y="132.9">5</text>
<text x="240.7" y="134.1">GND</text>
<text x="256.7" y="134.1">D-</text>
<text x="260.2" y="132.9">6</text>
<text x="27" y="138.1" transform="rotate(-90 27 138.1)">SH1</text>
<text x="174.3" y="147.6" transform="rotate(-90 174.3 147.6)">1</text>
<text x="181.9" y="147.6" transform="rotate(-90 181.9 147.6)">2</text>
<text x="189.5" y="147.6" transform="rotate(-90 189.5 147.6)">3</text>
<text x="50.5" y="154.2">Pull up power to default off</text>
<text x="51.8" y="179.6">Pull up data to default off</text>
</g>
<g font-size="2.3" fill="#000080">
<text x="179.6" y="22.1">VDS1</text>
<text x="15" y="29.8">GND</text>
<text x="32.3" y="24.7">VDS1</text>
<text x="69.6" y="29.8">C9</text>
<text x="81" y="29.8">C10</text>
<text x="92.5" y="29.8">C11</text>
<text x="258" y="28.5">+5V</text>
<text x="265.2" y="28.5">C12</text>
<text x="271.5" y="28.5">100nF</text>
<text x="57.7" y="34.8">VDS1</text>
<text x="58.1" y="32.3">GND</text>
<text x="69.6" y="32.3">47uF</text>
<text x="81" y="32.3">47uF</text>
<text x="92.5" y="32.3">47uF</text>
<text x="98.8" y="34.8">U5</text>
<text x="138.8" y="34.8">VIN</text>
<text x="196.6" y="32.6">D4</text>
<text x="232.1" y="33.6">GND</text>
<text x="239.8" y="36.1">U6</text>
<text x="275.3" y="38.7">GND</text>
<text x="22.6" y="46.3">CN6</text>
<text x="36.6" y="42.5">GND</text>
<text x="65.8" y="47.5">GND</text>
<text x="128" y="43.7">R14</text>
<text x="128" y="46.3">120k</text>
<text x="143.3" y="45">C13</text>
<text x="143.3" y="47.5">10uF</text>
<text x="128" y="48.8">0.5A Limit</text>
<text x="180.1" y="52.6">GND</text>
<text x="32.3" y="56.4">VDS2</text>
<text x="69.6" y="57.7">C14</text>
<text x="81" y="57.7">C15</text>
<text x="92.5" y="57.7">C16</text>
<text x="122.9" y="57.7">GND</text>
<text x="138.2" y="57.7">GND</text>
<text x="179.6" y="56.4">VDS2</text>
<text x="233.4" y="56.4">GND</text>
<text x="258" y="56.4">+5V</text>
<text x="265.2" y="56.4">C17</text>
<text x="271.5" y="56.4">100nF</text>
<text x="15" y="61.5">GND</text>
<text x="57.7" y="62.8">VDS2</text>
<text x="58.1" y="60.2">GND</text>
<text x="69.6" y="60.2">47uF</text>
<text x="81" y="60.2">47uF</text>
<text x="92.5" y="60.2">47uF</text>
<text x="98.8" y="62.8">U7</text>
<text x="138.8" y="62.8">VIN</text>
<text x="232.1" y="61.5">GND</text>
<text x="239.8" y="64.1">U8</text>
<text x="128" y="71.7">R15</text>
<text x="196.6" y="66.8">D5</text>
<text x="275.3" y="66.6">GND</text>
<text x="36.6" y="74.2">GND</text>
<text x="65.8" y="75.5">GND</text>
<text x="128" y="74.2">120k</text>
<text x="128" y="76.8">0.5A Limit</text>
<text x="143.3" y="72.9">C18</text>
<text x="143.3" y="75.5">10uF</text>
<text x="22.6" y="78">CN3</text>
<text x="32.3" y="88.2">VDS3</text>
<text x="58.1" y="88.2">GND</text>
<text x="69.6" y="85.6">C19</text>
<text x="69.6" y="88.2">47uF</text>
<text x="81" y="85.6">C20</text>
<text x="81" y="88.2">47uF</text>
<text x="92.5" y="85.6">C21</text>
<text x="92.5" y="88.2">47uF</text>
<text x="122.9" y="85.6">GND</text>
<text x="138.2" y="85.6">GND</text>
<text x="180.1" y="86.9">GND</text>
<text x="232.1" y="89.5">GND</text>
<text x="233.4" y="84.4">GND</text>
<text x="258" y="84.4">+5V</text>
<text x="265.2" y="84.4">C22</text>
<text x="271.5" y="84.4">100nF</text>
<text x="15" y="93.3">GND</text>
<text x="57.7" y="90.7">VDS3</text>
<text x="98.8" y="90.7">U9</text>
<text x="138.8" y="90.7">VIN</text>
<text x="179.6" y="90.7">VDS3</text>
<text x="239.8" y="92">U10</text>
<text x="275.3" y="94.5">GND</text>
<text x="128" y="99.6">R16</text>
<text x="143.3" y="100.9">C23</text>
<text x="196.6" y="101.1">D6</text>
<text x="36.6" y="106">GND</text>
<text x="65.8" y="103.4">GND</text>
<text x="128" y="102.2">120k</text>
<text x="128" y="104.7">0.5A Limit</text>
<text x="143.3" y="103.4">10uF</text>
<text x="22.6" y="109.8">CN4</text>
<text x="69.6" y="113.6">C24</text>
<text x="81" y="113.6">C25</text>
<text x="92.5" y="113.6">C26</text>
<text x="122.9" y="113.6">GND</text>
<text x="138.2" y="113.6">GND</text>
<text x="233.4" y="112.3">GND</text>
<text x="258" y="112.3">+5V</text>
<text x="265.2" y="112.3">C27</text>
<text x="271.5" y="112.3">100nF</text>
<text x="32.3" y="119.9">VDS4</text>
<text x="57.7" y="118.7">VDS4</text>
<text x="58.1" y="116.1">GND</text>
<text x="69.6" y="116.1">47uF</text>
<text x="81" y="116.1">47uF</text>
<text x="92.5" y="116.1">47uF</text>
<text x="98.8" y="118.7">U11</text>
<text x="138.8" y="118.7">VIN</text>
<text x="232.1" y="117.4">GND</text>
<text x="239.8" y="119.9">U12</text>
<text x="15" y="125">GND</text>
<text x="179.6" y="125">VDS4</text>
<text x="180.1" y="121.2">GND</text>
<text x="275.3" y="122.5">GND</text>
<text x="65.8" y="131.4">GND</text>
<text x="128" y="127.6">R17</text>
<text x="128" y="130.1">120k</text>
<text x="143.3" y="128.8">C28</text>
<text x="143.3" y="131.4">10uF</text>
<text x="36.6" y="137.7">GND</text>
<text x="128" y="132.6">0.5A Limit</text>
<text x="196.6" y="135.4">D7</text>
<text x="22.6" y="141.5">CN5</text>
<text x="122.9" y="141.5">GND</text>
<text x="138.2" y="141.5">GND</text>
<text x="233.4" y="140.3">GND</text>
<text x="79.1" y="153">VIN</text>
<text x="180.1" y="155.5">GND</text>
<text x="53.1" y="160.6">R18</text>
<text x="63.2" y="160.6">R19</text>
<text x="73.4" y="160.6">R20</text>
<text x="83.6" y="160.6">R21</text>
<text x="53.1" y="163.1">10k</text>
<text x="63.2" y="163.1">10k</text>
<text x="73.4" y="163.1">10k</text>
<text x="83.6" y="163.1">10k</text>
<text x="78.9" y="178.4">+5V</text>
<text x="53.1" y="186">R22</text>
<text x="63.2" y="186">R23</text>
<text x="73.4" y="186">R24</text>
<text x="83.6" y="186">R25</text>
<text x="53.1" y="188.5">10k</text>
<text x="63.2" y="188.5">10k</text>
<text x="73.4" y="188.5">10k</text>
<text x="83.6" y="188.5">10k</text>
</g>
<g font-size="2.3" fill="#00f">
<text x="159.9" y="26">D-1</text>
<text x="201.7" y="26">D+1</text>
<text x="46.7" y="31">D-1</text>
<text x="46.7" y="33.6">D+1</text>
<text x="196.6" y="36.1">SRV05-4</text>
<text x="71.6" y="43.7">INTERRUPT</text>
<text x="98.8" y="47.5">CH217K</text>
<text x="159.9" y="46.3">D-1</text>
<text x="201.7" y="46.3">D+1</text>
<text x="216.6" y="47.5">D+HUB1</text>
<text x="221.5" y="42.5">D+1</text>
<text x="274.1" y="42.5">DATA-1</text>
<text x="274.1" y="45">D-1</text>
<text x="22.6" y="48.8">902-131A1011D10100</text>
<text x="98.2" y="51.4">POWER-1</text>
<text x="239.8" y="53.9">DIO32220MP10</text>
<text x="274.1" y="50.1">D-HUB1</text>
<text x="46.7" y="62.8">D-2</text>
<text x="46.7" y="65.3">D+2</text>
<text x="159.9" y="60.2">D-2</text>
<text x="201.7" y="60.2">D+2</text>
<text x="71.6" y="71.7">INTERRUPT</text>
<text x="196.6" y="70.4">SRV05-4</text>
<text x="221.5" y="70.4">D+2</text>
<text x="274.1" y="70.4">DATA-2</text>
<text x="98.8" y="75.5">CH217K</text>
<text x="216.6" y="75.5">D+HUB2</text>
<text x="274.1" y="72.9">D-2</text>
<text x="22.6" y="80.6">902-131A1011D10100</text>
<text x="98.2" y="79.3">POWER-2</text>
<text x="159.9" y="80.6">D-2</text>
<text x="201.7" y="80.6">D+2</text>
<text x="239.8" y="81.8">DIO32220MP10</text>
<text x="274.1" y="78">D-HUB2</text>
<text x="46.7" y="94.5">D-3</text>
<text x="159.9" y="94.5">D-3</text>
<text x="201.7" y="94.5">D+3</text>
<text x="46.7" y="97.1">D+3</text>
<text x="71.6" y="99.6">INTERRUPT</text>
<text x="221.5" y="98.3">D+3</text>
<text x="274.1" y="98.3">DATA-3</text>
<text x="274.1" y="100.9">D-3</text>
<text x="98.2" y="107.2">POWER-3</text>
<text x="98.8" y="103.4">CH217K</text>
<text x="196.6" y="104.7">SRV05-4</text>
<text x="216.6" y="103.4">D+HUB3</text>
<text x="274.1" y="106">D-HUB3</text>
<text x="22.6" y="112.3">902-131A1011D10100</text>
<text x="239.8" y="109.8">DIO32220MP10</text>
<text x="159.9" y="114.9">D-3</text>
<text x="201.7" y="114.9">D+3</text>
<text x="46.7" y="126.3">D-4</text>
<text x="46.7" y="128.8">D+4</text>
<text x="71.6" y="127.6">INTERRUPT</text>
<text x="98.8" y="131.4">CH217K</text>
<text x="159.9" y="128.8">D-4</text>
<text x="201.7" y="128.8">D+4</text>
<text x="216.6" y="131.4">D+HUB4</text>
<text x="221.5" y="126.3">D+4</text>
<text x="274.1" y="126.3">DATA-4</text>
<text x="274.1" y="128.8">D-4</text>
<text x="98.2" y="135.2">POWER-4</text>
<text x="239.8" y="137.7">DIO32220MP10</text>
<text x="274.1" y="133.9">D-HUB4</text>
<text x="196.6" y="139">SRV05-4</text>
<text x="22.6" y="144.1">902-131A1011D10100</text>
<text x="159.9" y="149.1">D-4</text>
<text x="201.7" y="149.1">D+4</text>
<text x="28.3" y="166.9">POWER-4</text>
<text x="28.3" y="169.5">POWER-3</text>
<text x="28.3" y="172">POWER-2</text>
<text x="28.3" y="174.5">POWER-1</text>
<text x="30.9" y="192.3">DATA-1</text>
<text x="30.9" y="194.9">DATA-2</text>
<text x="30.9" y="197.4">DATA-3</text>
<text x="30.9" y="199.9">DATA-4</text>
</g>
</svg>
